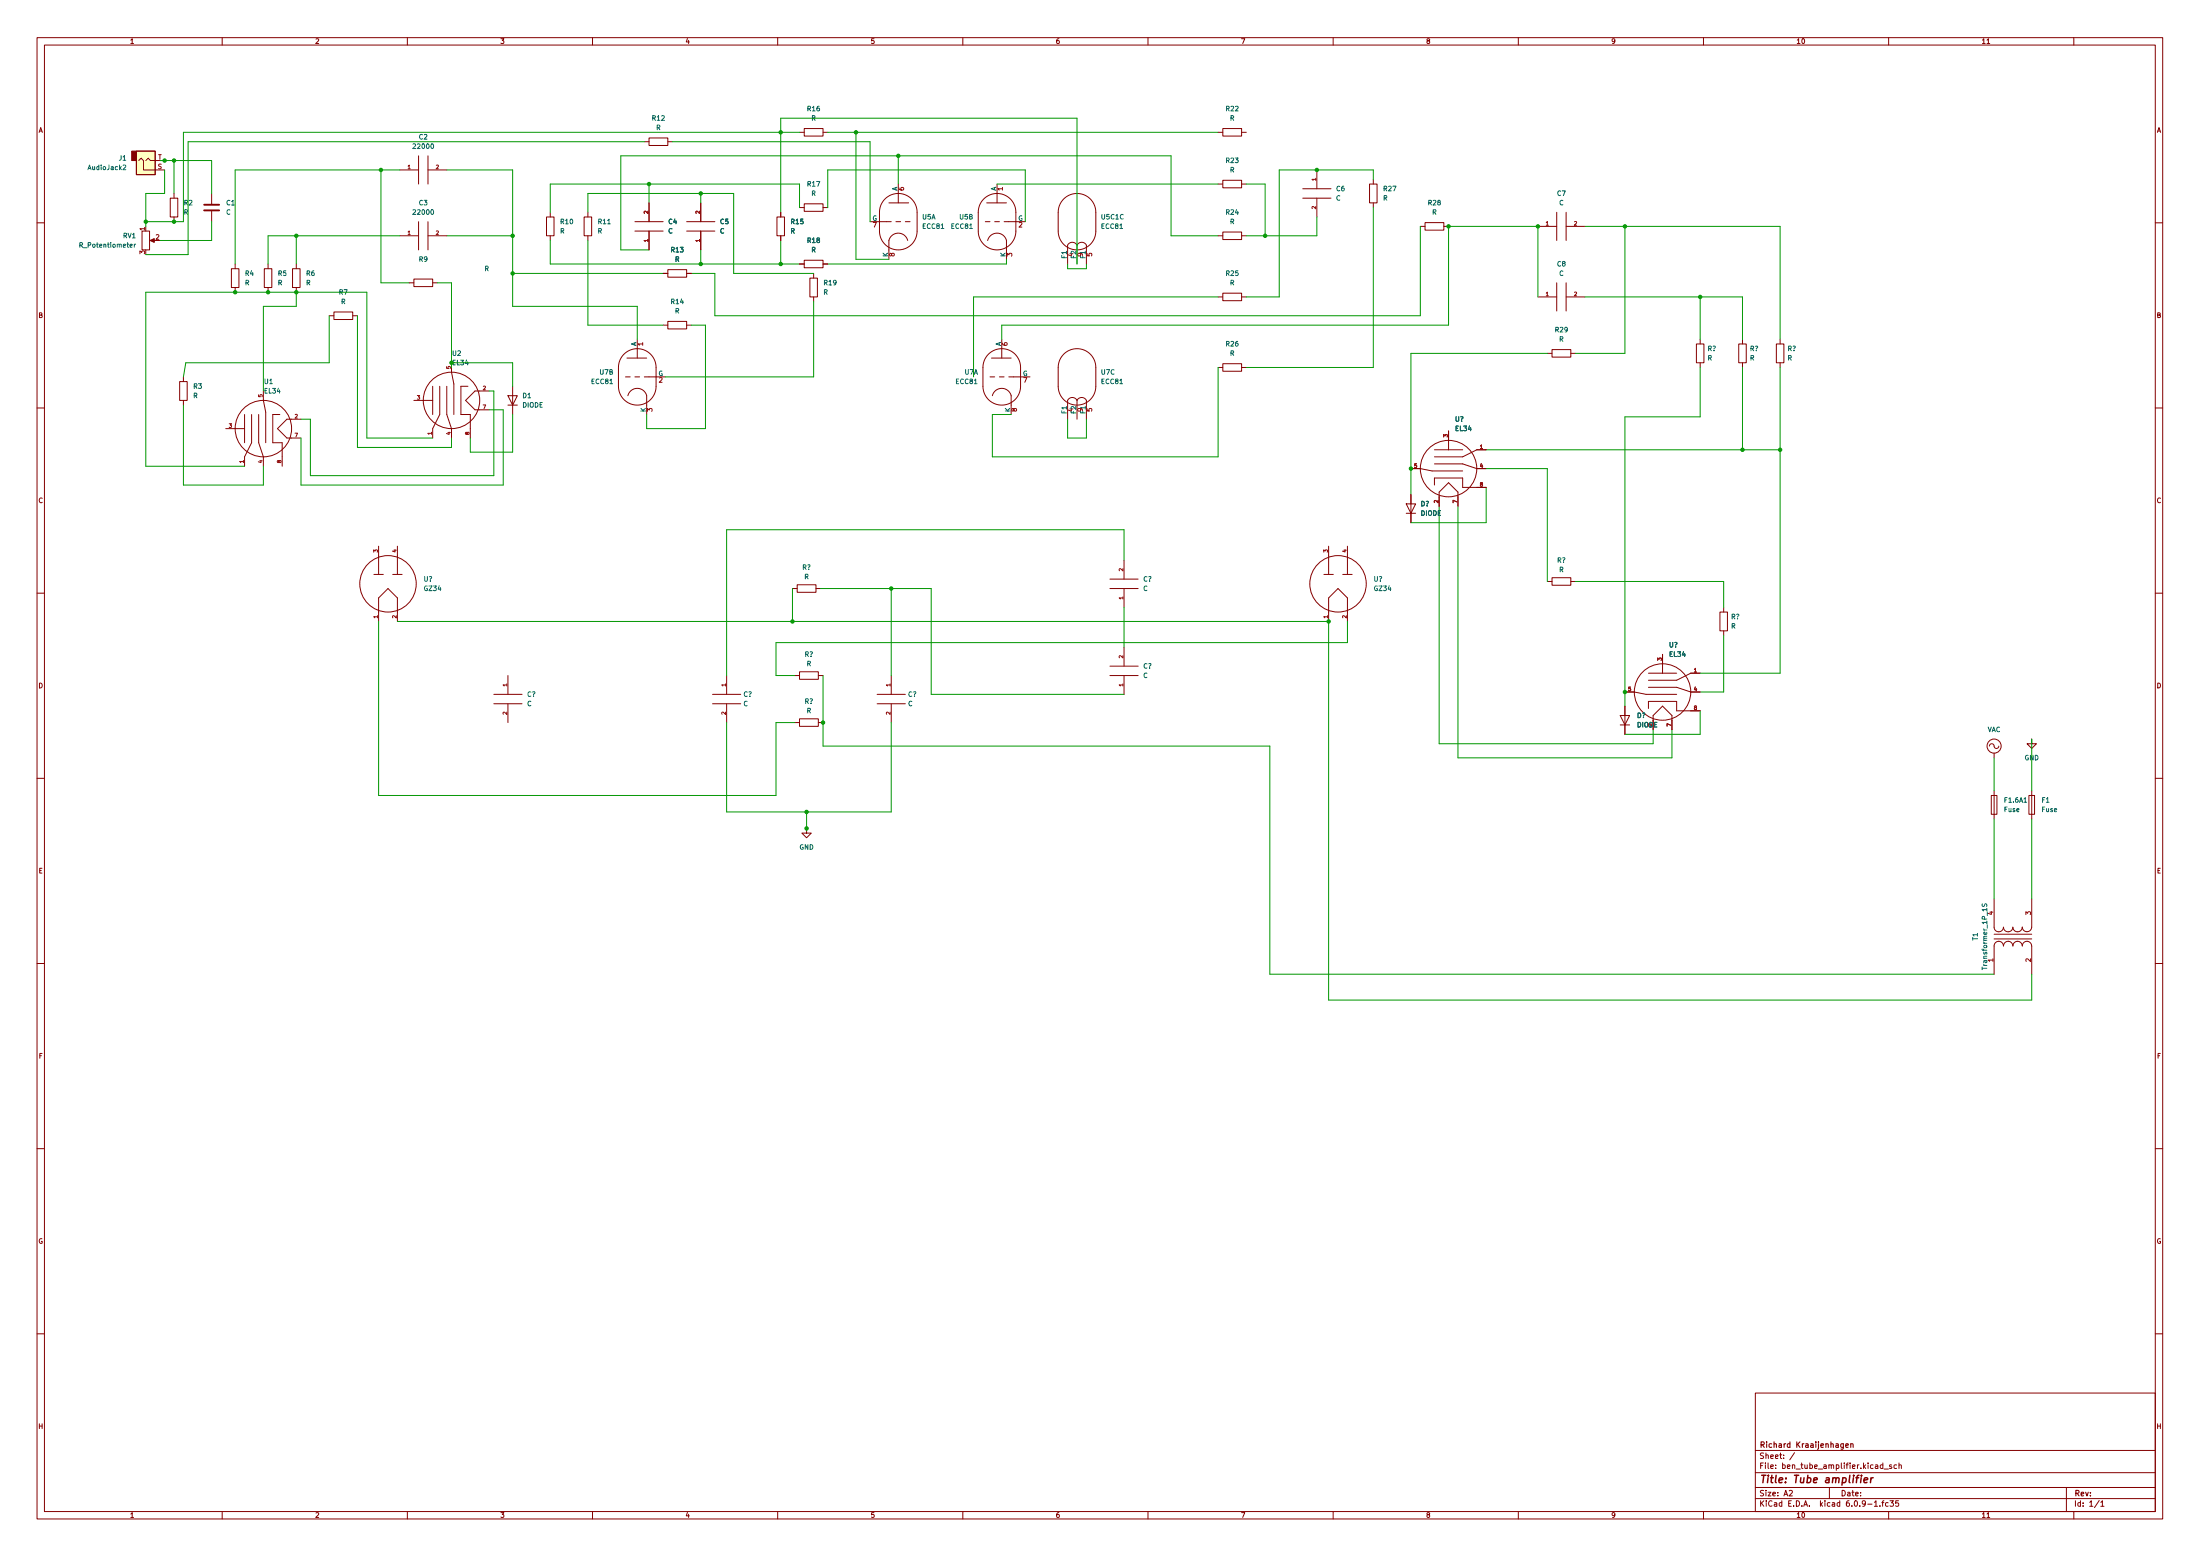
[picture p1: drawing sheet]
<svg xmlns="http://www.w3.org/2000/svg" width="594mm" height="420mm" viewBox="0 0 594 420" stroke-linecap="round" stroke-linejoin="round" font-family="sans-serif">
<g fill="none" stroke="#840000" stroke-width=".27">
<path d="M10 10.2h574v400h-574zM12 12.2h570v396h-570zM60 10.2v2M110 10.2v2M160 10.2v2M210 10.2v2M260 10.2v2M310 10.2v2M360 10.2v2M410 10.2v2M460 10.2v2M510 10.2v2"/>
<path d="M536.6 11.8h.7M560 10.2v2M174 38.3h1.3M175.3 37.3h5v2h-5zM180.3 38.3h1.3M215.9 35.7h1.3M217.2 34.7h5v2h-5zM222.2 35.7h1.3M328.9 35.7h1.3M330.2 34.7h5.1v2h-5.1zM335.3 35.7h1.2M36.8 40.8h5.1v6.4h-5.1z"/>
<path d="M37.5 43.3l.6-.6 .6 .6v2.6h5.7M39.4 43.3l.6-.6 .6 .6h3.8M46 53.5h2v5.1h-2zM47 52.2v1.3M47 58.6v1.3M57.1 52.2v2.8M57.1 57.1v2.8M107.9 45.9h5.1M113 42.1v7.6M113 59.9v7.6M115.6 45.9h5M115.6 42.1v7.6"/>
<path d="M115.6 59.9v7.6M147.6 58.6h2v5.1h-2zM148.6 57.3v1.3M157.7 58.6h2.1v5.1h-2.1zM158.7 57.3v1.3M171.4 59.9h7.7M175.3 54.8v5.1M185.4 59.9h7.6M189.2 54.8v5.1M209.8 58.6h2v5.1h-2zM210.8 57.3v1.3M215.9 56h1.3"/>
<path d="M217.2 55h5v2.1h-5zM222.2 56h1.3M234.9 59.9h5.8M239 53.7a5.1 5.1 0 0 1 5.5-1.1 5.1 5.1 0 0 1 3.1 4.7v5.1a5.1 5.1 0 0 1-5 5.1 5.1 5.1 0 0 1-5.1-5.1v-5.1a5.1 5.1 0 0 1 1.5-3.6zM240 54.8h5.4M241.9 59.9h1.3M242.6 49.7v5.1M244.5 59.9h1.2M265.6 53.7a5.1 5.1 0 0 1 5.6-1.1 5.1 5.1 0 0 1 3.1 4.7v5.1a5.1 5.1 0 0 1-5.1 5.1 5.1 5.1 0 0 1-5-5.1v-5.1a5.1 5.1 0 0 1 1.4-3.6zM266.1 59.9h1.2M266.4 54.8h5.4M268.6 59.9h1.3"/>
<path d="M269.2 49.7v5.1M271.1 59.9h5.8M287.2 53.7a5.1 5.1 0 0 1 5.6-1.1 5.1 5.1 0 0 1 3.1 4.7v5.1a5.1 5.1 0 0 1-5.1 5.1 5.1 5.1 0 0 1-5.1-5.1v-5.1a5.1 5.1 0 0 1 1.5-3.6zM328.9 49.7h1.3M330.2 48.7h5.1v2h-5.1zM335.3 49.7h1.2M351.8 53.5h7.6M351.8 51h7.6M355.6 45.9v5.1M355.6 53.5v5.1M369.8 49.7h2.1v5.1h-2.1zM370.8 48.4v1.3"/>
<path d="M370.8 54.8v1.2M420.4 57.3v7.6M422.9 57.3v7.6M10 60.2h2M38.4 62.4h2v5.1h-2zM40.9 64.9h1M62.5 72.6h2v5h-2zM63.5 71.3v1.3M63.5 77.6v1.3M71.4 72.6h2v5h-2zM72.4 71.3v1.3M72.4 77.6v1.3"/>
<path d="M79 72.6h2v5h-2zM80 71.3v1.3M80 77.6v1.3M107.9 63.7h5.1M110.5 76.4h1.3M111.8 75.4h5v2h-5zM115.6 63.7h5M116.8 76.4h1.3M148.6 63.7v1.2M158.7 63.7v1.2M171.4 62.4h7.7M175.3 62.4v5.1"/>
<path d="M179.1 73.8h1.2M180.3 72.8h5.1v2h-5.1zM185.4 62.4h7.6M185.4 73.8h1.3M189.2 62.4v5.1M210.8 63.7v1.2M215.9 71.3h1.3M217.2 70.3h5v2h-5zM218.7 75.1h2v5.1h-2zM219.7 73.8v1.3M222.2 71.3h1.3M245.1 64.9a2.62 2.62 0 0 0-2.5-1.9 2.62 2.62 0 0 0-2.6 1.9v5.1"/>
<path d="M266.7 64.9a2.62 2.62 0 0 1 2.5-1.9 2.62 2.62 0 0 1 2.6 1.9v5.1M290.8 66.2a1.42 1.42 0 0 0-1.2-.8 1.42 1.42 0 0 0-1.3 .8v5.1M290.8 66.2a1.42 1.42 0 0 1 1.3-.8 1.42 1.42 0 0 1 1.3 .8v5.1M290.8 66.2v5.1M328.9 63.7h1.3M330.2 62.7h5.1v2h-5.1zM330.2 79.2h5.1v2h-5.1zM335.3 63.7h1.2M383.5 61.1h1.3M384.8 60.1h5.1v2h-5.1zM389.9 61.1h1.3M415.3 61.1h5.1"/>
<path d="M420.4 76.4v7.6M422.9 76.4v7.6M422.9 61.1h5.1M582 60.2h2M88.9 85.3h1.3M90.2 84.2h5v2.1h-5zM95.2 85.3h1.3M121.9 98v2.5l.7 3.2v8.2M168.5 95.6a5.1 5.1 0 0 1 5.5-1.1 5.1 5.1 0 0 1 3.2 4.7v5.1a5.1 5.1 0 0 1-5.1 5.1 5.1 5.1 0 0 1-5.1-5.1v-5.1a5.1 5.1 0 0 1 1.5-3.6zM169.3 96.7h5.3M172.1 91.6v5.1M179.1 87.8h1.2"/>
<path d="M180.3 86.8h5.1v2h-5.1zM185.4 87.8h1.3M219.7 80.2v1.2M266.9 95.6a5.1 5.1 0 0 1 5.6-1.1 5.1 5.1 0 0 1 3.1 4.7v5.1a5.1 5.1 0 0 1-5.1 5.1 5.1 5.1 0 0 1-5.1-5.1v-5.1a5.1 5.1 0 0 1 1.5-3.6zM267.7 96.7h5.3M270.5 91.6v5.1M287.2 95.6a5.1 5.1 0 0 1 5.6-1.1 5.1 5.1 0 0 1 3.1 4.7v5.1a5.1 5.1 0 0 1-5.1 5.1 5.1 5.1 0 0 1-5.1-5.1v-5.1a5.1 5.1 0 0 1 1.5-3.6zM328.9 80.2h1.3M328.9 99.2h1.3M330.2 98.2h5.1v2h-5.1zM335.3 80.2h1.2M335.3 99.2h1.2"/>
<path d="M415.3 80.2h5.1M417.8 95.4h1.3M419.1 94.4h5.1v2h-5.1zM422.9 80.2h5.1M424.2 95.4h1.2M458.1 92.9h2v5.1h-2zM459.1 91.6v1.3M459.1 98v1.2M469.5 92.9h2.1v5.1h-2.1zM470.5 91.6v1.3M470.5 98v1.2M479.7 92.9h2v5.1h-2z"/>
<path d="M480.7 91.6v1.3M480.7 98v1.2M10 110.2h2M48.5 103h2v5.1h-2zM49.5 101.8v1.2M49.5 108.1v1.3M61 115.7h5M66 111.9v7.6M67.9 111.9v7.6l-1.9 3.9v2.5M69.8 111.9v7.6l1.3 3.9v2.5M71.1 105.6v2.5l.7 3.2v8.2M75.6 111.9h-1.9v7.6h2.5v6.4"/>
<path d="M81.3 113.2h-3.8l-2.6 2.5 2.6 2.6h3.8M111.8 108.1h5M116.8 104.3v7.6M118.7 104.3v7.6l-1.9 3.8v2.6M120.6 104.3v7.6l1.3 3.8v2.6M126.4 104.3h-1.9v7.6h2.5v6.4M132.1 105.6h-3.8l-2.6 2.5 2.6 2.6h3.8M137.2 106.8h2.5l-1.3 2.6zM137.2 109.4h2.5M138.4 104.3v7.6M168.9 101.8h1.3M169.5 106.9a2.62 2.62 0 0 1 2.6-2 2.62 2.62 0 0 1 2.5 2v5"/>
<path d="M171.4 101.8h1.3M174 101.8h5.7M267.3 101.8h1.3M268 106.9a2.62 2.62 0 0 1 2.5-2 2.62 2.62 0 0 1 2.5 2v5M269.9 101.8h1.2M272.4 101.8h5.7M290.8 108.1a1.42 1.42 0 0 0-1.2-.8 1.42 1.42 0 0 0-1.3 .8v5.1M290.8 108.1a1.42 1.42 0 0 1 1.3-.8 1.42 1.42 0 0 1 1.3 .8v5.1M290.8 108.1v5.1M391.2 116.4v5.1M582 110.2h2M379.7 136.1h2.6l-1.3 2.5z"/>
<path d="M379.7 138.6h2.6M381 133.5v7.6M381 126.5h2.5l3.2 .7h8.3M387.3 131v-1.9h7.7v2.5h6.3M387.3 125.3h7.7l3.8 1.2h2.5M387.3 121.5h7.7M388.6 136.7v-3.8l2.6-2.6 2.5 2.6v3.8M401.3 121.5h-2.5l-3.8 1.9h-7.7M101 155.1h2.5M102.2 147.5v7.6M106 155.1h2.6M107.3 147.5v7.6"/>
<path d="M214 158.9h1.3M215.3 157.9h5v2h-5zM220.3 158.9h1.3M299.7 158.9h7.6M299.7 156.4h7.6M303.5 151.3v5.1M303.5 158.9v5.1M357.5 155.1h2.5M358.8 147.5v7.6M362.6 155.1h2.5M363.9 147.5v7.6M417.8 157h1.3"/>
<path d="M419.1 156h5.1v2h-5.1zM424.2 157h1.2M10 160.2h2M102.2 167.8v-6.3l2.6-2.6 2.5 2.6v6.3M299.7 179.9h7.6M303.5 174.8v5.1M358.8 167.8v-6.3l2.5-2.6 2.6 2.6v6.3M448.9 176.7v5.1M464.4 165.3h2.1v5h-2.1zM465.5 164v1.3M465.5 170.3v1.3M582 160.2h2"/>
<path d="M133.3 190h7.7M133.3 187.5h7.7M137.2 182.4v5.1M137.2 190v5.1M192.4 190h7.6M192.4 187.5h7.6M196.2 182.4v5.1M196.2 190v5.1M214.6 182.4h1.3M214.6 195.1h1.3M215.9 181.4h5.1v2h-5.1zM215.9 194.1h5.1v2h-5.1z"/>
<path d="M221 182.4h1.2M221 195.1h1.2M236.9 190h7.6M236.9 187.5h7.6M240.7 182.4v5.1M240.7 190v5.1M299.7 182.4h7.6M303.5 182.4v5.1M437.5 193.2h2.6l-1.3 2.5zM437.5 195.7h2.6M438.8 186.9h2.5l3.2 .6h8.3M438.8 190.7v7.6"/>
<path d="M445.1 191.3v-1.9h7.7v2.5h6.3M445.1 185.6h7.7l3.8 1.3h2.5M445.1 181.8h7.7M446.4 194.5v-1.3l2.5-2.5 2.6 2.5v3.8M459.1 181.8h-2.5l-3.8 1.9h-7.7M548.6 199.6v1.2h1.3l-1.3 1.3-1.2-1.3h1.2M10 210.2h2M537.2 201.5l.2-.5 .4-.2 .5 .3 .3 .7 .3 .3 .6-.1 .2-.5M537.7 214.8h1.5v5.1h-1.5zM538.5 203.4v1.2M538.5 213.5v7.6M547.9 214.8h1.5v5.1h-1.5z"/>
<path d="M548.6 213.5v7.6M582 210.2h2M217.8 223.7v1.3h1.3l-1.3 1.2-1.3-1.2h1.3M538.5 242.7v7.7a1.27 1.27 0 0 0 1.2 1.2 1.27 1.27 0 0 0 1.3-1.2 1.26 1.26 0 0 0 1.3 1.2 1.26 1.26 0 0 0 1.2-1.2M538.5 253.5h10.1M538.5 252.3h10.1M543.5 255.4a1.26 1.26 0 0 0-1.2-1.2 1.26 1.26 0 0 0-1.3 1.2 1.27 1.27 0 0 0-1.3-1.2 1.27 1.27 0 0 0-1.2 1.2v7.7M543.6 255.4a1.27 1.27 0 0 1 1.2-1.2 1.27 1.27 0 0 1 1.3 1.2 1.26 1.26 0 0 1 1.3-1.2 1.26 1.26 0 0 1 1.2 1.2v7.7M543.6 250.4a1.26 1.26 0 0 0 1.2 1.2 1.26 1.26 0 0 0 1.3-1.2M546.1 250.3a1.26 1.26 0 0 0 1.3 1.3 1.26 1.26 0 0 0 1.2-1.3M548.6 242.7v7.7M10 260.2h2"/>
<path d="M582 260.2h2M10 310.2h2M582 310.2h2M10 360.2h2M474 376.2h108v32h-108zM582 360.2h2M474 397.7h108M474 391.7h108M484.6 392.3l-1.3 1.9M508.4 395.6l-.4-.1-.3 .3 .2 .7h.5M508.4 395v1.5M508.8 396.7h1.1"/>
<path d="M510.8 395.6l-.4-.1-.2 .3 .1 .2 .5 .1v.4h-.6M512.2 395.6l-.5-.1-.3 .3 .2 .7h.6M512.8 395.7l.6-.1v.9M512.8 395v1.5M60 408.2v2M110 408.2v2M160 408.2v2M210 408.2v2M260 408.2v2M310 408.2v2M360 408.2v2M410 408.2v2"/>
<path d="M460 408.2v2M474 404.7h108M474 401.7h108M483.2 402.6l.5-.2 .3 .5-.9 1h.9M494 401.7v3M506.2 405.7l.4-.5v1.5M506.2 406.7h.8M507.7 406.6v.1M508.2 405.7h.5M508.7 405.2l-.3 .3v1.2M509.9 405.8l-.5-.1-.2 .3 .1 .7h.6M510 408.2v2"/>
<path d="M510.4 405.2h.9l-.5 .6 .4 .2v.6l-.2 .1-.6-.1M512.7 405.2h-.8v.8l.7-.1 .1 .7-.3 .1-.5-.1M536.6 409.7h.7M558 401.7v6.5M560 408.2v2M566.9 405.2l-1.3 1.9M567.3 405.7l.4-.5v1.5M567.3 406.7h.9"/>
<circle cx="71.1" cy="115.7" r="7.6"/>
<circle cx="121.9" cy="108.1" r="7.6"/>
<circle cx="391.2" cy="126.5" r="7.6"/>
<circle cx="104.8" cy="157.6" r="7.6"/>
<circle cx="361.3" cy="157.6" r="7.6"/>
<circle cx="448.9" cy="186.9" r="7.6"/>
<circle cx="538.5" cy="201.5" r="1.9"/>
</g>
<path d="M502.7 398.4l-.1 .2M503.4 399.7l.9-.2v-.4h-.8l-.2 1 .3 .3 .5-.1M505.3 399l-.2 1.4M505.8 399l-.6 .4" fill="none" stroke="#840000" stroke-width=".4"/>
<path d="M498.4 390.3l.7-.1v-.3l-.5-.1-.2 .3 .1 .7h.6M499.8 390l.5-.1 .1 .9M499.8 389.8v1" fill="none" stroke="#840000" stroke-width=".3"/>
<path d="M55.1 56.8h4.1M55.1 55.3h4.1" fill="none" stroke="#840000" stroke-width=".51"/>
<g fill="#840000" stroke="#840000" stroke-width=".27">
<path d="M40.5 64.9l1.2-.5v1z"/>
<path d="M35.6 40.8h1.2v2.5h-1.2z"/>
</g>
<path d="M33.2 44.7l.5-.1 .3 .3-.8 .9h.8M36.3 65.9v.9M36.6 65.9l-.3 .3M535.3 244.1l.1 .6a.53 .53 0 0 0 .6-.6l.5 .1v.6M535.2 261.1v.7" fill="none" stroke="#006464" stroke-width=".27"/>
<path d="M36.8 40.8h5.1v6.4h-5.1z" fill="#ffffc2" stroke="#ffffc2" stroke-width=".27"/>
<g fill="none" stroke="#009600" stroke-width=".27">
<path d="M174 38.3h-123.2v30.4h-11.4M181.6 38.3h53.3v21.6M215.9 35.7h-166.4v24.2h-10.1M223.5 35.7h105.4M231.1 35.7v34.3h8.9M43.2 43.3h13.9v8.9M44.4 45.9v6.3h-5v8.9M47 43.3v8.9M57.1 59.9v5h-13.9M102.9 45.9v30.5h7.6M107.9 45.9h-44.4v25.4M120.6 45.9h17.8v36.8h33.7v8.9"/>
<path d="M158.7 57.3v-5.1h39.4v21.6h21.6M175.3 49.7v5.1M189.2 52.2v2.6M210.8 57.3v-25.4h80v39.4M215.9 56v-6.3h-67.3v7.6M223.5 56v-10.1h53.4v14M242.6 42.1v7.6M269.2 49.7h59.7M336.5 49.7h5.1v14M355.6 58.6v5.1h-19.1M370.8 48.4v-2.5h-25.4v34.3h-8.9M370.8 56v43.2h-34.3"/>
<path d="M80 63.7v7.6M80 78.9v3.8h-8.9v22.9M107.9 63.7h-35.5v7.6M118.1 76.4h3.8v21.6h16.5v6.3M120.6 63.7h17.8M138.4 73.8h40.7M148.6 64.9v6.4h67.3M158.7 64.9v22.9h20.4M189.2 67.5v3.8M210.8 64.9v6.4M271.8 70v1.3h-48.3M288.3 71.3v1.3h5.1v-1.3"/>
<path d="M328.9 63.7h-12.7v-21.6h-148.6v25.4h7.7M383.5 61.1v24.2h-190.5v-11.5h-6.3M428 61.1h52.7v30.5M438.8 61.1v34.3h-13.4M88.9 85.3v12.7h-38.7l-.7 3.8M96.5 85.3v35.5h25.4v-2.5M186.7 87.8h3.8v27.9h-15.9v-3.8M219.7 81.4v20.4h-40M328.9 99.2v24.2h-60.9v-11.5h5M328.9 80.2h-66v21.6M415.3 80.2v-19.1h-24.1v26.7h-120.7v3.8M417.8 95.4h-36.8v38.1"/>
<path d="M428 80.2h42.5v11.4M459.1 99.2v13.4h-20.3v78.1M459.1 80.2v11.4M470.5 99.2v22.3M480.7 99.2v82.6h-21.6M49.5 109.4v21.6h21.6v-5.1M116.8 118.3h-17.7v-39.4h-59.7v47h26.6M132.1 110.7h3.8v20.3h-54.6v-12.7M132.1 105.6h1.2v22.8h-49.5v-15.2h-2.5M138.4 111.9v10.2h-11.4v-3.8M288.3 113.2v5.1h5.1v-5.1M388.6 136.7v64.1h57.8v-3.8"/>
<path d="M393.7 136.7v67.9h57.8v-7.6M401.3 126.5h16.5v30.5M401.3 131.6v9.5h-20.3M401.3 121.5h79.4M214 158.9v8.9M221.6 158.9h29.9v28.6h52M240.7 158.9v23.5M303.5 151.3v-8.3h-107.3v39.4M425.4 157h40.1v7M102.2 167.8v47h107.3v-19.7h5.1M107.3 167.8h251.5v102.2h189.8v-6.9M303.5 164v10.8"/>
<path d="M363.9 167.8v5.7h-154.4v8.9h5.1M465.5 171.6v15.3h-6.4M196.2 195.1v24.1h44.5v-24.1M222.2 182.4v19.1h120.7v61.6h195.6M459.1 191.9v6.4h-20.3M548.6 199.6v13.9M217.8 219.2v5.1M538.5 204.6v8.9M538.5 221.1v21.6M548.6 221.1v21.6"/>
</g>
<g fill="#009600" stroke="#009600" stroke-width=".27">
<circle cx="242.6" cy="42.1" r=".46"/>
<circle cx="231.1" cy="35.7" r=".46"/>
<circle cx="381" cy="126.5" r=".46"/>
<circle cx="341.6" cy="63.7" r=".46"/>
<circle cx="210.8" cy="71.3" r=".46"/>
<circle cx="240.7" cy="158.9" r=".46"/>
<circle cx="355.6" cy="45.9" r=".46"/>
<circle cx="415.3" cy="61.1" r=".46"/>
<circle cx="391.2" cy="61.1" r=".46"/>
<circle cx="459.1" cy="80.2" r=".46"/>
<circle cx="470.5" cy="121.5" r=".46"/>
<circle cx="480.7" cy="121.5" r=".46"/>
<circle cx="438.8" cy="61.1" r=".46"/>
<circle cx="121.9" cy="98" r=".46"/>
<circle cx="214" cy="167.8" r=".46"/>
<circle cx="222.2" cy="195.1" r=".46"/>
<circle cx="217.8" cy="219.2" r=".46"/>
<circle cx="217.8" cy="223.7" r=".46"/>
<circle cx="438.8" cy="186.9" r=".46"/>
<circle cx="358.8" cy="167.8" r=".46"/>
<circle cx="189.2" cy="52.2" r=".46"/>
<circle cx="175.3" cy="49.7" r=".46"/>
<circle cx="189.2" cy="71.3" r=".46"/>
<circle cx="210.8" cy="35.7" r=".46"/>
<circle cx="138.4" cy="73.8" r=".46"/>
<circle cx="138.4" cy="63.7" r=".46"/>
<circle cx="102.9" cy="45.9" r=".46"/>
<circle cx="44.4" cy="43.3" r=".46"/>
<circle cx="47" cy="43.3" r=".46"/>
<circle cx="47" cy="59.9" r=".46"/>
<circle cx="39.4" cy="59.9" r=".46"/>
<circle cx="63.5" cy="78.9" r=".46"/>
<circle cx="72.4" cy="78.9" r=".46"/>
<circle cx="80" cy="78.9" r=".46"/>
<circle cx="80" cy="63.7" r=".46"/>
</g>
<text font-size="2.8" fill="#840000" x="475" y="400.5">Title: Tube amplifier</text>
<g font-size="2.1" fill="#840000">
<text x="475" y="393.9">Sheet: /</text>
<text x="475" y="390.9">Richard Kraaijenhagen</text>
<text x="475" y="396.6">File: ben_tube_amplifier.kicad_sch</text>
<text x="475" y="406.8">KiCad E.D.A. kicad 6.0.9-1.fc35</text>
<text x="475" y="404">Size: A2</text>
<text x="497" y="404">Date:</text>
<text x="560" y="404">Rev:</text>
<text x="560" y="406.8">Id: 1/1</text>
</g>
<g font-size="1.8" fill="#840000">
<text x="35" y="11.8">1</text>
<text x="85" y="11.8">2</text>
<text x="135" y="11.8">3</text>
<text x="185" y="11.8">4</text>
<text x="235" y="11.8">5</text>
<text x="285" y="11.8">6</text>
<text x="335" y="11.8">7</text>
<text x="385" y="11.8">8</text>
<text x="435" y="11.8">9</text>
<text x="485" y="11.8">10</text>
<text x="535" y="11.8">11</text>
<text x="10.3" y="35.8">A</text>
<text x="582.4" y="35.8">A</text>
<text x="10.3" y="85.8">B</text>
<text x="582.4" y="85.8">B</text>
<text x="10.3" y="135.8">C</text>
<text x="582.4" y="135.8">C</text>
<text x="10.3" y="185.8">D</text>
<text x="582.4" y="185.8">D</text>
<text x="10.4" y="235.8">E</text>
<text x="582.4" y="235.8">E</text>
<text x="10.4" y="285.8">F</text>
<text x="582.5" y="285.8">F</text>
<text x="10.3" y="335.8">G</text>
<text x="582.3" y="335.8">G</text>
<text x="10.3" y="385.8">H</text>
<text x="582.4" y="385.8">H</text>
<text x="35" y="409.8">1</text>
<text x="85" y="409.8">2</text>
<text x="135" y="409.8">3</text>
<text x="185" y="409.8">4</text>
<text x="235" y="409.8">5</text>
<text x="285" y="409.8">6</text>
<text x="335" y="409.8">7</text>
<text x="385" y="409.8">8</text>
<text x="435" y="409.8">9</text>
<text x="485" y="409.8">10</text>
<text x="535" y="409.8">11</text>
</g>
<g font-size="1.8" fill="#006464">
<text x="176.2" y="32.6">R12</text>
<text x="177.2" y="35.1">R</text>
<text x="218.1" y="30">R16</text>
<text x="219.1" y="32.6">R</text>
<text x="331.1" y="30">R22</text>
<text x="332.1" y="32.6">R</text>
<text x="111.8" y="40.2">22000</text>
<text x="113.2" y="37.6">C2</text>
<text x="24" y="45.9">AudioJack2</text>
<text x="32.1" y="43.3">J1</text>
<text x="331.1" y="44">R23</text>
<text x="332.1" y="46.5">R</text>
<text x="218.1" y="50.3">R17</text>
<text x="219.1" y="52.9">R</text>
<text x="242.3" y="51.6" transform="rotate(-90 242.3 51.6)">A</text>
<text x="269" y="51.6" transform="rotate(-90 269 51.6)">A</text>
<text x="360.9" y="51.6">C6</text>
<text x="373.7" y="51.6">R27</text>
<text x="420.5" y="52.9">C7</text>
<text x="49.6" y="58">R</text>
<text x="49.7" y="55.4">R2</text>
<text x="61" y="58">C</text>
<text x="61.1" y="55.4">C1</text>
<text x="111.8" y="58">22000</text>
<text x="113.2" y="55.4">C3</text>
<text x="235.5" y="59.6">G</text>
<text x="249" y="59.2">U5A</text>
<text x="259.1" y="59.2">U5B</text>
<text x="274.9" y="59.6">G</text>
<text x="297.5" y="59.2">U5C1C</text>
<text x="331.1" y="58">R24</text>
<text x="360.8" y="54.1">C</text>
<text x="373.5" y="54.1">R</text>
<text x="385.7" y="55.4">R28</text>
<text x="386.7" y="58">R</text>
<text x="421" y="55.4">C</text>
<text x="33.2" y="64.3">RV1</text>
<text x="151.2" y="63">R</text>
<text x="151.4" y="60.5">R10</text>
<text x="161.4" y="63">R</text>
<text x="161.6" y="60.5">R11</text>
<text x="180.4" y="63">C</text>
<text x="180.5" y="60.5">C4</text>
<text x="194.4" y="63">C</text>
<text x="194.5" y="60.5">C5</text>
<text x="213.4" y="63">R</text>
<text x="213.7" y="60.5">R15</text>
<text x="218.1" y="65.6">R18</text>
<text x="249.2" y="61.8">ECC81</text>
<text x="256.9" y="61.8">ECC81</text>
<text x="297.5" y="61.8">ECC81</text>
<text x="332.1" y="60.5">R</text>
<text x="21.9" y="66.8">R_Potentiometer</text>
<text x="113.2" y="70.7">R9</text>
<text x="181.3" y="68.1">R13</text>
<text x="182.2" y="70.7">R</text>
<text x="219.1" y="68.1">R</text>
<text x="239.8" y="69.4" transform="rotate(-90 239.8 69.4)">K</text>
<text x="271.5" y="69.4" transform="rotate(-90 271.5 69.4)">K</text>
<text x="288" y="69.8" transform="rotate(-90 288 69.8)">F1</text>
<text x="289.8" y="69.2" transform="rotate(-90 289.8 69.2)">4</text>
<text x="290.6" y="69.8" transform="rotate(-90 290.6 69.8)">F2</text>
<text x="293.1" y="69.8" transform="rotate(-90 293.1 69.8)">F1</text>
<text x="420.5" y="71.9">C8</text>
<text x="66.1" y="77">R</text>
<text x="66.2" y="74.5">R4</text>
<text x="75" y="77">R</text>
<text x="75.1" y="74.5">R5</text>
<text x="82.6" y="77">R</text>
<text x="82.7" y="74.5">R6</text>
<text x="130.8" y="73.2">R</text>
<text x="222.6" y="77">R19</text>
<text x="331.1" y="74.5">R25</text>
<text x="332.1" y="77">R</text>
<text x="421" y="74.5">C</text>
<text x="91.6" y="79.5">R7</text>
<text x="92.1" y="82.1">R</text>
<text x="181.3" y="82.1">R14</text>
<text x="222.3" y="79.5">R</text>
<text x="182.2" y="84.6">R</text>
<text x="420" y="89.7">R29</text>
<text x="171.8" y="93.5" transform="rotate(-90 171.8 93.5)">A</text>
<text x="270.3" y="93.5" transform="rotate(-90 270.3 93.5)">A</text>
<text x="331.1" y="93.5">R26</text>
<text x="421" y="92.2">R</text>
<text x="461.1" y="94.8">R?</text>
<text x="472.5" y="94.8">R?</text>
<text x="482.7" y="94.8">R?</text>
<text x="122.2" y="96.1">U2</text>
<text x="162" y="101.1">U7B</text>
<text x="177.7" y="101.5">G</text>
<text x="260.5" y="101.1">U7A</text>
<text x="276.2" y="101.5">G</text>
<text x="297.4" y="101.1">U7C</text>
<text x="332.1" y="96.1">R</text>
<text x="461.1" y="97.3">R</text>
<text x="472.5" y="97.3">R</text>
<text x="482.7" y="97.3">R</text>
<text x="52.1" y="107.5">R</text>
<text x="52.3" y="104.9">R3</text>
<text x="71.4" y="103.7">U1</text>
<text x="71.4" y="106.2">EL34</text>
<text x="141.2" y="107.5">D1</text>
<text x="159.8" y="103.7">ECC81</text>
<text x="258.2" y="103.7">ECC81</text>
<text x="297.5" y="103.7">ECC81</text>
<text x="141.1" y="110">DIODE</text>
<text x="174.4" y="111.3" transform="rotate(-90 174.4 111.3)">K</text>
<text x="272.8" y="111.3" transform="rotate(-90 272.8 111.3)">K</text>
<text x="288" y="111.7" transform="rotate(-90 288 111.7)">F1</text>
<text x="289.8" y="111.2" transform="rotate(-90 289.8 111.2)">4</text>
<text x="290.6" y="111.7" transform="rotate(-90 290.6 111.7)">F2</text>
<text x="293.1" y="111.7" transform="rotate(-90 293.1 111.7)">F1</text>
<text x="392.9" y="113.8">U?</text>
<text x="393.1" y="116.4">EL34</text>
<text x="383.6" y="136.7">D?</text>
<text x="383.6" y="139.2">DIODE</text>
<text x="216.6" y="153.8">R?</text>
<text x="420.5" y="151.9">R?</text>
<text x="421" y="154.5">R</text>
<text x="114.4" y="157">U?</text>
<text x="114.6" y="159.6">GZ34</text>
<text x="217.2" y="156.4">R</text>
<text x="308.7" y="159.6">C</text>
<text x="308.7" y="157">C?</text>
<text x="370.9" y="157">U?</text>
<text x="371.2" y="159.6">GZ34</text>
<text x="467.4" y="167.2">R?</text>
<text x="467.4" y="169.7">R</text>
<text x="217.3" y="177.3">R?</text>
<text x="217.8" y="179.9">R</text>
<text x="450.7" y="174.8">U?</text>
<text x="450.9" y="177.3">EL34</text>
<text x="308.7" y="183">C</text>
<text x="308.7" y="180.5">C?</text>
<text x="142.3" y="190.7">C</text>
<text x="142.3" y="188.1">C?</text>
<text x="200.7" y="190.7">C</text>
<text x="200.7" y="188.1">C?</text>
<text x="217.3" y="190">R?</text>
<text x="245.2" y="190.7">C</text>
<text x="245.2" y="188.1">C?</text>
<text x="217.8" y="192.6">R</text>
<text x="442" y="193.8">D?</text>
<text x="442.1" y="196.4">DIODE</text>
<text x="536.6" y="197.7">VAC</text>
<text x="546.7" y="205.3">GND</text>
<text x="541.2" y="219.2">Fuse</text>
<text x="541.4" y="216.7">F1.6A1</text>
<text x="551.4" y="219.2">Fuse</text>
<text x="551.4" y="216.7">F1</text>
<text x="215.8" y="229.4">GND</text>
<text x="538.2" y="247" transform="rotate(-90 538.2 247)">4</text>
<text x="534" y="253.9" transform="rotate(-90 534 253.9)">T1</text>
<text x="536.6" y="261.2" transform="rotate(-90 536.6 261.2)">Transformer_1P_1S</text>
</g>
<g font-size="1.8" fill="#a90000">
<text x="42.6" y="45.6">S</text>
<text x="42.6" y="43.1">T</text>
<text x="244.1" y="51.5" transform="rotate(-90 244.1 51.5)">6</text>
<text x="270.8" y="51.5" transform="rotate(-90 270.8 51.5)">1</text>
<text x="39.1" y="62.3" transform="rotate(-90 39.1 62.3)">1</text>
<text x="42.1" y="64.7">2</text>
<text x="235.7" y="61.4">7</text>
<text x="275.1" y="61.4">2</text>
<text x="39.1" y="68.6" transform="rotate(-90 39.1 68.6)">3</text>
<text x="241.6" y="69.2" transform="rotate(-90 241.6 69.2)">8</text>
<text x="273.3" y="69.2" transform="rotate(-90 273.3 69.2)">3</text>
<text x="292.4" y="69.2" transform="rotate(-90 292.4 69.2)">9</text>
<text x="294.9" y="69.2" transform="rotate(-90 294.9 69.2)">5</text>
<text x="173.6" y="93.4" transform="rotate(-90 173.6 93.4)">1</text>
<text x="272" y="93.4" transform="rotate(-90 272 93.4)">6</text>
<text x="177.9" y="103.3">2</text>
<text x="276.4" y="103.3">7</text>
<text x="176.1" y="111.2" transform="rotate(-90 176.1 111.2)">3</text>
<text x="274.6" y="111.2" transform="rotate(-90 274.6 111.2)">8</text>
<text x="292.4" y="111.2" transform="rotate(-90 292.4 111.2)">9</text>
<text x="294.9" y="111.2" transform="rotate(-90 294.9 111.2)">5</text>
<text x="548.4" y="247" transform="rotate(-90 548.4 247)">3</text>
<text x="538.2" y="259.7" transform="rotate(-90 538.2 259.7)">1</text>
<text x="548.4" y="259.7" transform="rotate(-90 548.4 259.7)">2</text>
</g>
<text font-size="1.8" fill="#009600" x="122.2" y="98.6">EL34</text>
<g font-size="1.4" fill="#a90000">
<text x="110.1" y="45.6">1</text>
<text x="117.7" y="45.6">2</text>
<text x="355.3" y="48.8" transform="rotate(-90 355.3 48.8)">1</text>
<text x="175" y="57.7" transform="rotate(-90 175 57.7)">2</text>
<text x="189" y="57.7" transform="rotate(-90 189 57.7)">2</text>
<text x="355.3" y="56.4" transform="rotate(-90 355.3 56.4)">2</text>
<text x="110.1" y="63.4">1</text>
<text x="117.7" y="63.4">2</text>
<text x="175" y="65.3" transform="rotate(-90 175 65.3)">1</text>
<text x="189" y="65.3" transform="rotate(-90 189 65.3)">1</text>
<text x="417.4" y="60.9">1</text>
<text x="425.1" y="60.9">2</text>
<text x="417.4" y="79.9">1</text>
<text x="425.1" y="79.9">2</text>
<text x="121.7" y="99.6" transform="rotate(-90 121.7 99.6)">5</text>
<text x="70.9" y="107.2" transform="rotate(-90 70.9 107.2)">5</text>
<text x="112.6" y="107.9">3</text>
<text x="130.4" y="105.3">2</text>
<text x="79.6" y="112.9">2</text>
<text x="130.4" y="110.4">7</text>
<text x="61.8" y="115.5">3</text>
<text x="79.6" y="118">7</text>
<text x="116.6" y="117.4" transform="rotate(-90 116.6 117.4)">1</text>
<text x="121.7" y="117.4" transform="rotate(-90 121.7 117.4)">4</text>
<text x="126.7" y="117.4" transform="rotate(-90 126.7 117.4)">8</text>
<text x="390.9" y="118" transform="rotate(-90 390.9 118)">3</text>
<text x="65.8" y="125" transform="rotate(-90 65.8 125)">1</text>
<text x="70.9" y="125" transform="rotate(-90 70.9 125)">4</text>
<text x="75.9" y="125" transform="rotate(-90 75.9 125)">8</text>
<text x="399.7" y="121.2">1</text>
<text x="381.9" y="126.3">5</text>
<text x="399.7" y="126.3">4</text>
<text x="399.7" y="131.4">8</text>
<text x="388.4" y="135.8" transform="rotate(-90 388.4 135.8)">2</text>
<text x="393.4" y="135.8" transform="rotate(-90 393.4 135.8)">7</text>
<text x="102" y="149.2" transform="rotate(-90 102 149.2)">3</text>
<text x="107.1" y="149.2" transform="rotate(-90 107.1 149.2)">4</text>
<text x="358.5" y="149.2" transform="rotate(-90 358.5 149.2)">3</text>
<text x="363.6" y="149.2" transform="rotate(-90 363.6 149.2)">4</text>
<text x="303.3" y="154.2" transform="rotate(-90 303.3 154.2)">2</text>
<text x="303.3" y="161.9" transform="rotate(-90 303.3 161.9)">1</text>
<text x="102" y="166.9" transform="rotate(-90 102 166.9)">1</text>
<text x="107.1" y="166.9" transform="rotate(-90 107.1 166.9)">2</text>
<text x="358.5" y="166.9" transform="rotate(-90 358.5 166.9)">1</text>
<text x="363.6" y="166.9" transform="rotate(-90 363.6 166.9)">2</text>
<text x="303.3" y="177.7" transform="rotate(-90 303.3 177.7)">2</text>
<text x="448.7" y="178.4" transform="rotate(-90 448.7 178.4)">3</text>
<text x="136.9" y="185.3" transform="rotate(-90 136.9 185.3)">1</text>
<text x="196" y="185.3" transform="rotate(-90 196 185.3)">1</text>
<text x="240.4" y="185.3" transform="rotate(-90 240.4 185.3)">1</text>
<text x="303.3" y="185.3" transform="rotate(-90 303.3 185.3)">1</text>
<text x="457.4" y="181.5">1</text>
<text x="439.7" y="186.6">5</text>
<text x="457.4" y="186.6">4</text>
<text x="457.4" y="191.7">8</text>
<text x="136.9" y="193" transform="rotate(-90 136.9 193)">2</text>
<text x="196" y="193" transform="rotate(-90 196 193)">2</text>
<text x="240.4" y="193" transform="rotate(-90 240.4 193)">2</text>
<text x="451.2" y="196.1" transform="rotate(-90 451.2 196.1)">7</text>
</g>
<text font-size="1.4" fill="#006464" x="446.2" y="196.1" transform="rotate(-90 446.2 196.1)">2</text>
</svg>
